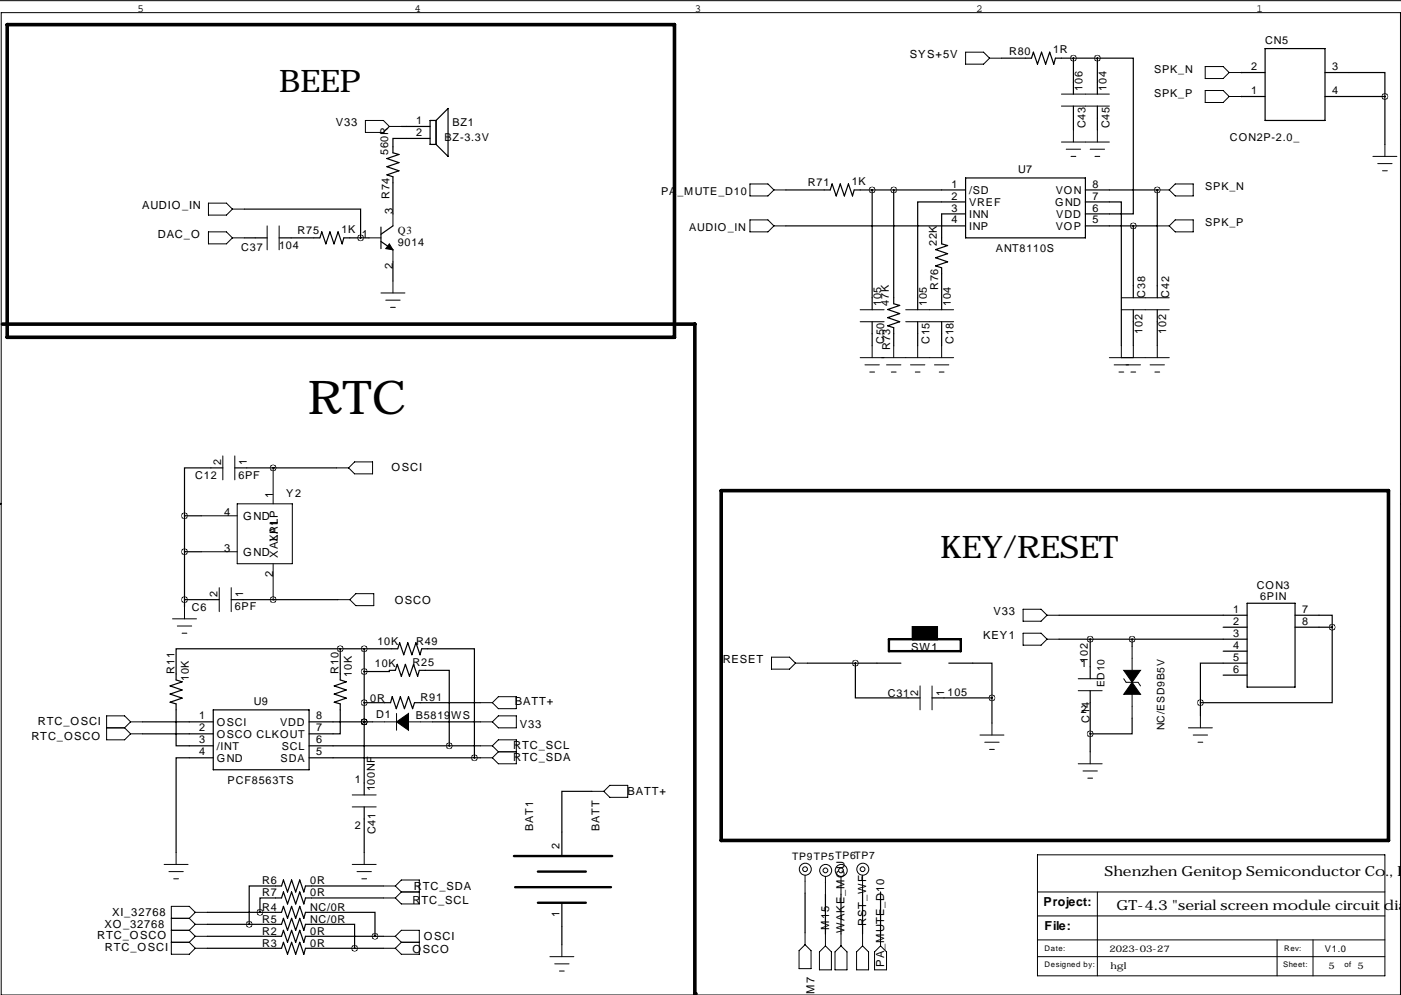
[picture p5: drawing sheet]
<svg xmlns="http://www.w3.org/2000/svg" width="297mm" height="211mm" viewBox="0 0 297 211" stroke-linecap="round" stroke-linejoin="round" font-family="sans-serif">
<g fill="none" stroke="#000" stroke-width=".21">
<path d="M0 .1h297.1M.3 2.7h296.6v208.3h-296.6zM204.7 11.1h3.8l1.3 1.2-1.3 1.3h-3.8zM209.8 12.3h2.5M225 20h10.2M255.5 14.1h3.8l1.3 1.3-1.3 1.3h-3.8zM255.5 19.2h3.8l1.3 1.3-1.3 1.2h-3.8zM260.6 15.4h2.5M77.5 25.5h3.8l1.2 1.3-1.2 1.3h-3.8zM82.5 26.8h2.6M159 39h3.8l1.3 1.3-1.3 1.2h-3.8zM225 22.5h10.2"/>
<path d="M225 30.1h10.2M226.1 31.6h3M227.1 33.2h1M227.6 27.6v2.5M231.1 31.6h3.1M232.2 33.2h1M232.7 27.6v2.5M260.6 20.5h2.5M291.1 33.2h5.1M292.1 34.7h3M293.1 36.2h1M293.6 30.6v2.6"/>
<path d="M44.2 49.2h3.8l1.3 1.2-1.3 1.3h-3.8zM44.2 43.1h3.8l1.3 1.2-1.3 1.3h-3.8zM49.3 50.4h2.5M49.3 44.3h2.5M56.6 47.9v5.1M59.2 47.9v5.1M78.2 50.4h2.6M83.3 45.4v2.5M83.3 53v2.5M83.3 59.6v2.5M159 46.6h3.8l1.3 1.3-1.3 1.3h-3.8zM164.1 40.3h2.5"/>
<path d="M164.1 47.9h2.5M245.4 40.3h2.5M245.4 47.9h2.5M247.9 47.9l1.3-1.3h3.8v2.6h-3.8zM247.9 40.3l1.3-1.3h3.8v2.5h-3.8zM80.8 62.1h5.1M81.8 63.6h3M82.8 65.2h1M182.4 68.2h5.1M182.4 65.7h5.1M182.4 75.8h19.8M183.4 77.4h3"/>
<path d="M184.4 78.9h1M184.9 73.3v2.5M188 77.4h3M189 78.9h1M189.5 73.3v2.5M192 68.2h10.2M192 65.7h10.2M193 77.4h3.1M194.1 78.9h1M194.6 73.3v2.5M198.1 77.4h3.1M199.1 78.9h1.1"/>
<path d="M199.6 73.3v2.5M235.2 75.8h12.7M236.2 77.4h5.6M237.2 78.9h1.1M237.7 65.7h10.2M237.7 63.1h10.2M237.7 73.3v2.5M239.8 78.9h1M240.3 73.3v2.5M243.8 77.4h3.1M244.9 78.9h1M245.4 73.3v2.5"/>
<path d="M47.2 96.7v5M49.8 96.7v5M57.9 99.2v7.6M71.4 99.2h2.5M75.2 97.9h3.8v2.6h-3.8l-1.3-1.3zM0 106.8h.3M0 106.7l.3 .1M.3 106.8l-.4 .2M42.7 117h7.6M42.7 109.4h7.6M50.3 106.8h11.7v12.7h-11.7zM57.9 119.5v7.6"/>
<path d="M296.9 106.8h.2M296.9 106.8l.2 .1M297.1 106.7l-.2 .1M36.6 131.2h5.1M37.6 132.7h3M38.6 134.3h1M39.1 128.7v2.5M46.5 124.6v5.1M49 124.6v5.1M71.6 127.1h2.6M75.4 125.9h3.8v2.5h-3.8l-1.2-1.3zM163.6 139.3h3.8l1.3 1.3-1.3 1.3h-3.8z"/>
<path d="M216.9 134.3h3.8l1.3 1.2-1.3 1.3h-3.8zM216.9 129.2h3.8l1.3 1.2-1.3 1.3h-3.8zM222 130.4h2.5M222 135.5h2.5M240 137v5.1M22.6 154.3h3.8M26.4 154.3l1.3 1.3M27.7 153h2.5M27.7 153l-1.3-1.2h-3.8v5.1h3.8l1.3-1.3M27.7 153l-1.3 1.3M27.7 155.6h2.5M79 153h5.1"/>
<path d="M84.1 151.3v3.5M86.6 153h5.1M101.9 153h2.5M101.9 149h2.5M101.9 158.1h2.5M104.4 158.1l1.3-1.2h3.8v5h-3.8l-1.3-1.2M104.4 158.1l1.3 1.3M105.7 151.8h3.8v2.5h-3.8l-1.3-1.3zM105.7 147.7h3.8v2.6h-3.8l-1.3-1.3zM105.7 159.4h3.8M105.7 159.4l-1.3 1.3M168.7 140.6h2.5"/>
<path d="M195.1 145.4v5.1M197.6 145.4v5.1M207.8 155.8h5.1M208.8 157.4h3M209.8 158.9h1M210.3 153.3v2.5M228.6 143.9h5.1M228.6 146.4h5.1M231.1 159.4v2.5M238.3 143.9l.5 .8h2.5l.5 .7M240 147.2v5.1M252 154.3h5"/>
<path d="M253 155.8h3M254 157.4h1M254.5 151.8v2.5M74.7 168.5h5.1M74.7 171.1h5.1M101.9 160.7h2.5M125.5 167.8h2.5M128 167.8l1.3-1.3h3.8v2.6h-3.8zM228.6 161.9h5.1M229.6 163.5h3.1M230.6 165h1M34.8 183.3h5.1"/>
<path d="M35.8 184.8h3.1M36.3 199.8h3.8M36.3 197.2h3.8M36.3 194.7h3.8M36.8 186.3h1M37.3 180.7v2.6M40.1 197.2l1.3 1.3M40.1 199.8l1.3 1.3M40.1 194.7l1.3 1.3M41.4 198.5h2.5M41.4 193.4l-1.3-1.2h-3.8v10.1h3.8l1.3-1.2M41.4 198.5l-1.3 1.3"/>
<path d="M41.4 196h2.5M41.4 196l-1.3 1.2M41.4 193.4h2.5M41.4 193.4l-1.3 1.3M74.7 183.3h5.1M75.7 184.8h3M76.7 186.3h1M77.2 180.7v2.6M81.3 198.5h2.5M81.3 187.8h2.5M81.3 190.4h2.5M83.8 198.5l1.3 1.3"/>
<path d="M83.8 187.8l1.3-1.2h3.8v5.1h-3.8l-1.3-1.3M83.8 198.5l1.3-1.3h3.8v5.1h-3.8l-1.3-1.2M83.8 187.8l1.3 1.3M85.1 189.1h3.8M85.1 199.8h3.8M85.1 199.8l-1.3 1.3M85.1 189.1l-1.3 1.3M170.7 185.6v3.8M170.7 197.8v2.5M175 185.8v3.8M175 198v2.5M178.3 185.8v3.8"/>
<path d="M178.3 198v2.5M182.9 185.6v3.8M182.9 198v2.5M186.7 198v2.5M220 199.3h73.6M220 194.2h73.6M220 181.2h73.6v25.7h-73.6zM220 189.1h73.6M232.7 189.1v17.8M270.8 199.3v7.6M278.4 199.3v7.6M41.4 201.1h2.5"/>
<path d="M81.3 201.1h2.5M116.6 202.8h5.1M117.6 204.4h3M118.6 205.9h1M119.1 200.3v2.5M169.4 201.6l1.3-1.3 1.3 1.3v3.8h-2.6zM175 200.5l1.3 1.3v3.8h-2.6v-3.8zM177 201.8l1.3-1.3 1.3 1.3v3.8h-2.6zM181.6 201.8l1.3-1.3 1.2 1.3v3.8h-2.5zM185.4 201.8l1.3-1.3 1.3 1.3v3.8h-2.6zM220 202.8h73.6"/>
<circle cx="170.7" cy="184.3" r=".51"/>
<circle cx="170.7" cy="184.3" r="1.27"/>
<circle cx="175" cy="184.5" r=".51"/>
<circle cx="175.1" cy="184.5" r="1.27"/>
<circle cx="178.3" cy="184.5" r=".51"/>
<circle cx="178.4" cy="184.5" r="1.27"/>
<circle cx="182.9" cy="184.3" r=".51"/>
<circle cx="182.9" cy="184.3" r="1.27"/>
</g>
<path d="M1.5 5.2h141.5v66.3h-141.5zM.5 68.7h146.8v142h.3M152.9 104h141.5v74.2h-141.5z" fill="none" stroke="#000" stroke-width=".76"/>
<path d="M188.5 135.5h15.2v2.6h-15.2zM109 181.5h20.8M109.2 188.1h20.3M114 191.4h10.2M114 184.8h10.2" fill="none" stroke="#000" stroke-width=".51"/>
<g fill="none" stroke="#000" stroke-width=".25">
<path d="M212.3 12.3h6.4l.4-1.2 .9 2.5 .8-2.5 .9 2.5 .9-2.5 .8 2.5 .4-1.3h8.9M227.6 12.3v7.7M232.7 12.3h7.6v33.1h-10.2M232.7 12.3v7.7M263.1 15.4h.1M263.1 15.4h5.1M268.2 10.3h12.7v15.2h-12.7zM280.9 15.4h12.7v5.1M85.1 26.8h6.1M91.2 29.4h-7.9v3l1.3 .4-2.6 .8 2.6 .9-2.6 .8 2.6 .9-2.6 .9 1.3 .4v7.9M92.5 25.5h-1.3v5.1h1.3M92.5 25.5v5.1"/>
<path d="M92.5 25.5l2.5-2.5v10.2l-2.5-2.6M204.7 37.7h25.4v12.7h-25.4zM227.6 22.5v5.1M232.7 22.5v5.1M263.1 20.5h.1M263.1 20.5h5.1M280.9 20.5h12.7M293.6 20.5v10.1M51.8 44.3h24.7v6.1M51.8 50.4h4.8M59.2 50.4h8.6l.4-1.2 .9 2.5 .9-2.5 .8 2.5 .9-2.5 .8 2.5 .4-1.3h5.3M80.8 51.2l2.5 1.8"/>
<path d="M80.8 48.1v4.6M83.3 55.5v4.1M83.3 47.9l-2.5 1.8M166.6 40.3h9.4l.4-1.3 .9 2.5 .9-2.5 .8 2.5 .9-2.5 .8 2.5 .4-1.2h23.6M166.6 47.9h38.1M184.9 40.3v25.4M189.5 40.3v24.1l1.3 .4-2.6 .8 2.6 .9-2.6 .8 2.6 .9-2.6 .9 1.3 .4v3.8M204.7 42.8h-10.1v22.9M204.7 45.4h-5.1v6.3l1.3 .4-2.5 .8 2.5 .9-2.5 .8 2.5 .9-2.5 .9 1.2 .4v8.9M230.1 42.8h7.6v30.5M230.1 40.3h15.3M230.1 47.9h15.3"/>
<path d="M240.3 47.9v15.2M245.4 40.3h.1M245.4 40.3v22.8M184.9 68.2v5.1M194.6 68.2v5.1M199.6 68.2v5.1M240.3 65.7v7.6M245.4 65.7v7.6M47.2 99.2h-8.1v10.2M49.8 99.2h21.6M57.9 99.2h.1M39.1 109.4h3.6"/>
<path d="M39.1 117h3.6M39.1 109.4v19.3M39.1 127.1h7.4M49 127.1h22.6M57.9 127.1h.1M72.1 137.6h-34.8v6.6l1.3 .4-2.5 .8 2.5 .9-2.5 .9 2.5 .8-2.5 .9 1.2 .3v8.9h7.9M72.1 137.6v6.6l1.3 .4-2.5 .8 2.5 .9-2.5 .9 2.5 .8-2.5 .9 1.2 .3v6.4h-6.6M72.1 137.6h12.2l.4-1.3 .9 2.5 .9-2.5 .8 2.5 .9-2.5 .9 2.5 .3-1.2h11.2v23.1M77.2 137.6v30.9M224.5 130.4h39.9M224.5 135.5h39.9M231.1 135.5v8.4"/>
<path d="M240 135.5v1.5M259.3 133h5.1M259.3 138.1h5.1M264.4 127.9h10.2v17.8h-10.2zM274.6 130.4h7.8v2.6M274.6 133h7.8M282.4 133v16h-27.9M30.2 153h15M30.2 155.6h15M45.2 150.5h20.3v12.7h-20.3zM65.5 153h13.5M65.5 158.1h36.4"/>
<path d="M77.2 153h.1M77.2 142.4h5.3v-.3h1.3l.4-1.2 .9 2.5 .9-2.5 .8 2.5 .9-2.5 .8 2.5 .4-1.3h6.3v16M77.2 149h5.6l.4-1.3 .8 2.6 .9-2.6 .9 2.6 .8-2.6 .9 2.6 .4-1.3h14M91.7 153h10.2M171.2 140.6h19.8M181.4 140.6v7.4h13.7M197.6 148h12.7M201.2 140.6h9.1v7.4M210.3 148v5.3M231.1 146.4v13M240 152.3v3.3h-8.9M254.5 149v2.8"/>
<path d="M259.3 143.1h5.1M264.4 140.6h-9.9v8.4M45.2 160.7h-7.9v20M65.5 160.7h36.4M77.2 171.1v9.6M125.5 167.8h-6.4v13.7M43.9 196h15.8l.4-1.3 .9 2.5 .8-2.5 .9 2.5 .9-2.5 .8 2.5 .4-1.2h10.4v5.1M43.9 193.4h15.8l.4-1.2 .9 2.5 .8-2.5 .9 2.5 .9-2.5 .8 2.5 .4-1.3h14.7v5.1M43.9 198.5h15.8l.4-1.3 .9 2.6 .8-2.6 .9 2.6 .9-2.6 .8 2.6 .4-1.3h16.5M81.3 190.4h-16.5l-.4 1.3-.8-2.6-.9 2.6-.9-2.6-.8 2.6-.9-2.6-.4 1.3h-4.6v3M81.3 187.8h-16.5l-.4 1.3-.8-2.5-.9 2.5-.9-2.5-.8 2.5-.9-2.5-.4 1.2h-6.9v8.2M119.1 191.4v8.9"/>
<path d="M170.7 189.4v8.4M175 189.6v8.4M178.3 189.6v8.4M182.9 189.4v8.6M186.7 189.1v8.9M43.9 201.1h15.8l.4-1.3 .9 2.5 .8-2.5 .9 2.5 .9-2.5 .8 2.5 .4-1.2h16.5"/>
</g>
<path d="M82.5 51.7l.8 1.3-1.5-.3zM84.1 153l2.5-1.7v3.5zM238.3 142.1h3.5l-1.8 2.6zM240 144.7l1.8 2.5h-3.5z" fill="#000" stroke="#000" stroke-width=".21"/>
<path d="M193.5 133h5.1v2.5h-5.1z" fill="#000" stroke="#000" stroke-width=".51"/>
<path d="M77.2 153a.05 .05 0 0 0 .1 0 .05 .05 0 0 0-.1 0zM77.2 153a.05 .05 0 0 0 .1 0 .05 .05 0 0 0-.1 0zM55.1 193.4a.05 .05 0 0 0 .1 0 .05 .05 0 0 0-.1 0zM52.8 196a.05 .05 0 0 0 .1 0 .05 .05 0 0 0-.1 0zM39.1 117a.05 .05 0 0 0 .1 0 .05 .05 0 0 0-.1 0zM39.1 109.4a.05 .05 0 0 0 .1 0 .05 .05 0 0 0-.1 0zM57.9 99.2a.05 .05 0 0 0 .1 0 .05 .05 0 0 0-.1 0zM39.1 127.1a.05 .05 0 0 0 .1 0 .05 .05 0 0 0-.1 0zM57.9 127.1a.05 .05 0 0 0 .1 0 .05 .05 0 0 0-.1 0zM77.2 149a.05 .05 0 0 0 .1 0 .05 .05 0 0 0-.1 0zM72.1 137.6a.05 .05 0 0 0 .1 0 .05 .05 0 0 0-.1 0zM95.2 158.1a.05 .05 0 0 0 .1 0 .05 .05 0 0 0-.1 0zM100.5 160.7a.05 .05 0 0 0 .1 0 .05 .05 0 0 0-.1 0zM77.2 137.6a.05 .05 0 0 0 .1 0 .05 .05 0 0 0-.1 0zM77.2 142.4a.05 .05 0 0 0 .1 0 .05 .05 0 0 0-.1 0zM75.1 201.1a.05 .05 0 0 0 .1 0 .05 .05 0 0 0-.1 0zM282.4 133a.05 .05 0 0 0 .1 0 .05 .05 0 0 0-.1 0zM254.5 149a.05 .05 0 0 0 .1 0 .05 .05 0 0 0-.1 0zM240 135.5a.05 .05 0 0 0 .1 0 .05 .05 0 0 0-.1 0zM231.1 135.5a.05 .05 0 0 0 .1 0 .05 .05 0 0 0-.1 0zM231.1 155.6a.05 .05 0 0 0 .1 0 .05 .05 0 0 0-.1 0zM181.3 140.6a.05 .05 0 0 0 .1 0 .05 .05 0 0 0-.1 0zM210.3 148a.05 .05 0 0 0 .1 0 .05 .05 0 0 0-.1 0zM240.2 47.9a.05 .05 0 0 0 .1 0 .05 .05 0 0 0-.1 0zM245.3 40.3a.05 .05 0 0 0 .1 0 .05 .05 0 0 0-.1 0zM232.6 12.3a.05 .05 0 0 0 .1 0 .05 .05 0 0 0-.1 0zM227.5 12.3a.05 .05 0 0 0 .1 0 .05 .05 0 0 0-.1 0zM293.6 20.5a.05 .05 0 0 0 .1 0 .05 .05 0 0 0-.1 0zM76.4 50.4a.05 .05 0 0 0 .1 0 .05 .05 0 0 0-.1 0zM189.4 40.3a.05 .05 0 0 0 .1 0 .05 .05 0 0 0-.1 0zM184.9 40.3a.05 .05 0 0 0 .1 0 .05 .05 0 0 0-.1 0z" fill="#000" stroke="#000" stroke-width="1.3"/>
<text font-size="9.9" x="65.3" y="87.8">RTC</text>
<g font-size="6.6">
<text x="59.2" y="19.4">BEEP</text>
<text x="199.4" y="118.3">KEY/RESET</text>
</g>
<g font-size="3">
<text x="234.2" y="185.8">Shenzhen Genitop Semiconductor Co., Lt</text>
<text x="236.7" y="192.9">GT-4.3 &quot;serial screen module circuit dia</text>
</g>
<g font-size="2.6">
<text x="221.2" y="192.2">Project:</text>
<text x="221.5" y="197.2">File:</text>
</g>
<g font-size="2.4">
<text x="192.9" y="12.3">SYS+5V</text>
<text x="71.2" y="26.8">V33</text>
<text x="30.2" y="44.3">AUDIO_IN</text>
<text x="83.3" y="45.4" transform="rotate(-90 83.3 45.4)">3</text>
<text x="33.4" y="50.4">DAC_O</text>
<text x="76.7" y="50.4">1</text>
<text x="83.3" y="57" transform="rotate(-90 83.3 57)">2</text>
<text x="83" y="100">OSCI</text>
<text x="57.9" y="105.6" transform="rotate(-90 57.9 105.6)">1</text>
<text x="47.5" y="109.4">4</text>
<text x="51.6" y="110.3">GND</text>
<text x="47.5" y="117">3</text>
<text x="51.6" y="118">GND</text>
<text x="58.9" y="118.3" transform="rotate(-90 58.9 118.3)">XALP1</text>
<text x="58.9" y="114.9" transform="rotate(-90 58.9 114.9)">XALP</text>
<text x="57.9" y="122.3" transform="rotate(-90 57.9 122.3)">2</text>
<text x="83.7" y="128.2">OSCO</text>
<text x="210.6" y="130.4">V33</text>
<text x="208.5" y="135.5">KEY1</text>
<text x="153.2" y="140.6">RESET</text>
<text x="193.2" y="138.1">SW1</text>
<text x="109.2" y="149.5">BATT+</text>
<text x="8" y="153.8">RTC_OSCI</text>
<text x="110.2" y="154.3">V33</text>
<text x="6.6" y="156.9">RTC_OSCO</text>
<text x="108.8" y="161.4">RTC_SDA</text>
<text x="108.8" y="158.9">RTC_SCL</text>
<text x="133.1" y="168.5">BATT+</text>
<text x="87.5" y="191.7">RTC_SCL</text>
<text x="87.7" y="188.6">RTC_SDA</text>
<text x="22.2" y="196.7">XO_32768</text>
<text x="23.8" y="194.2">XI_32768</text>
<text x="175.8" y="197.2" transform="rotate(-90 175.8 197.2)">M15</text>
<text x="179.1" y="197.9" transform="rotate(-90 179.1 197.9)">WAKE_MCU</text>
<text x="183.6" y="196.3" transform="rotate(-90 183.6 196.3)">RST_WF</text>
<text x="20.6" y="199">RTC_OSCO</text>
<text x="22.2" y="201.6">RTC_OSCI</text>
<text x="87.5" y="202.1">OSCO</text>
<text x="89.9" y="199.3">OSCI</text>
<text x="187.5" y="204.9" transform="rotate(-90 187.5 204.9)">PA_MUTE_D10</text>
<text x="172.7" y="210.7" transform="rotate(-90 172.7 210.7)">M7</text>
</g>
<g font-size="2.3">
<text x="29.2" y="2.5">5</text>
<text x="87.9" y="2.5">4</text>
<text x="147.3" y="2.5">3</text>
<text x="207" y="2.5">2</text>
<text x="266.4" y="2.5">1</text>
<text x="214" y="11.6">R80</text>
<text x="223.3" y="11.3">1R</text>
<text x="268.3" y="9.3">CN5</text>
<text x="244.7" y="15.4">SPK_N</text>
<text x="265.3" y="14.9">2</text>
<text x="282.4" y="14.9">3</text>
<text x="229.5" y="19.2" transform="rotate(-90 229.5 19.2)">106</text>
<text x="234.6" y="19.2" transform="rotate(-90 234.6 19.2)">104</text>
<text x="244.7" y="20.5">SPK_P</text>
<text x="265.3" y="20">1</text>
<text x="282.4" y="20">4</text>
<text x="88.2" y="26.3">1</text>
<text x="88.2" y="28.8">2</text>
<text x="94.3" y="30">BZ-3.3V</text>
<text x="95.9" y="26.8">BZ1</text>
<text x="230.1" y="27.2" transform="rotate(-90 230.1 27.2)">C43</text>
<text x="235.2" y="27.2" transform="rotate(-90 235.2 27.2)">C45</text>
<text x="260.8" y="30">CON2P-2.0_</text>
<text x="296.9" y="26.6">D</text>
<text x="82.3" y="32.9" transform="rotate(-90 82.3 32.9)">560R</text>
<text x="140.2" y="41.3">PA_MUTE_D10</text>
<text x="171.3" y="39.5">R71</text>
<text x="180.6" y="39.3">1K</text>
<text x="201.8" y="39.8">1</text>
<text x="205.5" y="41.2">/SD</text>
<text x="215.8" y="36.7">U7</text>
<text x="223.8" y="41.2">VON</text>
<text x="231.6" y="39.8">8</text>
<text x="255.5" y="40.3">SPK_N</text>
<text x="82.5" y="42.2" transform="rotate(-90 82.5 42.2)">R74</text>
<text x="201.8" y="42.3">2</text>
<text x="201.8" y="44.8">3</text>
<text x="201.8" y="47.4">4</text>
<text x="205.5" y="43.8">VREF</text>
<text x="205.5" y="46.3">INN</text>
<text x="223.7" y="43.8">GND</text>
<text x="224" y="46.3">VDD</text>
<text x="231.6" y="42.3">7</text>
<text x="231.6" y="44.8">6</text>
<text x="231.6" y="47.4">5</text>
<text x="255.5" y="47.9">SPK_P</text>
<text x="51.1" y="53.1">C37</text>
<text x="59.2" y="52.7">104</text>
<text x="63.1" y="49.7">R75</text>
<text x="72.4" y="49.4">1K</text>
<text x="84.3" y="49.7">Q3</text>
<text x="84.3" y="52.2">9014</text>
<text x="146.1" y="48.9">AUDIO_IN</text>
<text x="198.6" y="52.2" transform="rotate(-90 198.6 52.2)">22K</text>
<text x="205.5" y="48.9">INP</text>
<text x="211.2" y="53.4">ANT8110S</text>
<text x="223.8" y="48.9">VOP</text>
<text x="186.8" y="64.9" transform="rotate(-90 186.8 64.9)">105</text>
<text x="188.5" y="64.9" transform="rotate(-90 188.5 64.9)">47K</text>
<text x="196.5" y="64.9" transform="rotate(-90 196.5 64.9)">105</text>
<text x="198.9" y="61.5" transform="rotate(-90 198.9 61.5)">R76</text>
<text x="201.6" y="64.9" transform="rotate(-90 201.6 64.9)">104</text>
<text x="242.8" y="63.1" transform="rotate(-90 242.8 63.1)">C38</text>
<text x="247.9" y="63.1" transform="rotate(-90 247.9 63.1)">C42</text>
<text x="242.2" y="70.8" transform="rotate(-90 242.2 70.8)">102</text>
<text x="247.3" y="70.8" transform="rotate(-90 247.3 70.8)">102</text>
<text x="187.5" y="73" transform="rotate(-90 187.5 73)">C50</text>
<text x="188.7" y="74.2" transform="rotate(-90 188.7 74.2)">R73</text>
<text x="197.1" y="73" transform="rotate(-90 197.1 73)">C15</text>
<text x="202.2" y="73" transform="rotate(-90 202.2 73)">C18</text>
<text x="296.9" y="78.7">C</text>
<text x="41.4" y="101.6">C12</text>
<text x="46.9" y="98.7" transform="rotate(-90 46.9 98.7)">2</text>
<text x="50.5" y="101.5">6PF</text>
<text x="52.3" y="98.7" transform="rotate(-90 52.3 98.7)">1</text>
<text x="60.7" y="105.3">Y2</text>
<text x="266.4" y="124.9">CON3</text>
<text x="40.6" y="129.6">C6</text>
<text x="46.1" y="126.6" transform="rotate(-90 46.1 126.6)">2</text>
<text x="49.8" y="129.4">6PF</text>
<text x="51.6" y="126.6" transform="rotate(-90 51.6 126.6)">1</text>
<text x="261.4" y="129.9">1</text>
<text x="267.2" y="127.3">6PIN</text>
<text x="276.1" y="129.9">7</text>
<text x="80" y="136.8">10K</text>
<text x="88.2" y="136.8">R49</text>
<text x="261.4" y="132.5">2</text>
<text x="261.4" y="135">3</text>
<text x="261.4" y="137.6">4</text>
<text x="276.1" y="132.5">8</text>
<text x="296.9" y="134">B</text>
<text x="37" y="142.9" transform="rotate(-90 37 142.9)">R11</text>
<text x="71.8" y="142.9" transform="rotate(-90 71.8 142.9)">R10</text>
<text x="74.6" y="143.4" transform="rotate(-90 74.6 143.4)">10K</text>
<text x="79.5" y="141.4">10K</text>
<text x="87.5" y="141.1">R25</text>
<text x="229.2" y="141.4">1</text>
<text x="230.6" y="140.6" transform="rotate(-90 230.6 140.6)">102</text>
<text x="261.4" y="140.1">5</text>
<text x="261.4" y="142.6">6</text>
<text x="40" y="144.5" transform="rotate(-90 40 144.5)">10K</text>
<text x="53.8" y="149.5">U9</text>
<text x="78.5" y="148.9">0R</text>
<text x="89.2" y="148.6">R91</text>
<text x="188.2" y="147.9">C31</text>
<text x="194.7" y="147.5" transform="rotate(-90 194.7 147.5)">2</text>
<text x="200.2" y="147.5" transform="rotate(-90 200.2 147.5)">1</text>
<text x="200.9" y="147.5">105</text>
<text x="42.2" y="152.5">1</text>
<text x="42.2" y="155.1">2</text>
<text x="46" y="154">OSCI</text>
<text x="59.4" y="154">VDD</text>
<text x="67.1" y="152.5">8</text>
<text x="67.1" y="155.1">7</text>
<text x="79.8" y="152.3">D1</text>
<text x="88.1" y="152.5">B5819WS</text>
<text x="229.2" y="151.2">2</text>
<text x="231" y="153.3" transform="rotate(-90 231 153.3)">C14</text>
<text x="42.2" y="157.6">3</text>
<text x="42.2" y="160.2">4</text>
<text x="46" y="156.5">OSCO CLKOUT</text>
<text x="46" y="159.1">/INT</text>
<text x="46" y="161.6">GND</text>
<text x="59.5" y="161.6">SDA</text>
<text x="59.8" y="159.1">SCL</text>
<text x="67.1" y="157.6">6</text>
<text x="67.1" y="160.2">5</text>
<text x="48.3" y="166.1">PCF8563TS</text>
<text x="75.3" y="166">1</text>
<text x="79.5" y="167.8" transform="rotate(-90 79.5 167.8)">100NF</text>
<text x="75.3" y="175.8">2</text>
<text x="79.6" y="176.9" transform="rotate(-90 79.6 176.9)">C41</text>
<text x="113" y="176.2" transform="rotate(-90 113 176.2)">BAT1</text>
<text x="118.6" y="180" transform="rotate(-90 118.6 180)">2</text>
<text x="127.1" y="176.2" transform="rotate(-90 127.1 176.2)">BATT</text>
<text x="55.6" y="187.5">R6</text>
<text x="55.6" y="190">R7</text>
<text x="65.8" y="187.5">0R</text>
<text x="65.8" y="190">0R</text>
<text x="55.6" y="193.1">R4</text>
<text x="55.6" y="195.6">R5</text>
<text x="65.8" y="193.1">NC/0R</text>
<text x="65.8" y="195.6">NC/0R</text>
<text x="118.6" y="194.4" transform="rotate(-90 118.6 194.4)">1</text>
<text x="55.6" y="198.2">R2</text>
<text x="55.6" y="200.7">R3</text>
<text x="65.8" y="198.2">0R</text>
<text x="65.8" y="200.7">0R</text>
</g>
<g font-size="2.2">
<text x="234.2" y="145.7" transform="rotate(-90 234.2 145.7)">ED10</text>
<text x="246.9" y="154.9" transform="rotate(-90 246.9 154.9)">NC/ESD9B5V</text>
<text x="168" y="182.3">TP9TP5TP6TP7</text>
</g>
<g font-size="2">
<text x="235.2" y="201.8">2023-03-27</text>
<text x="280.9" y="201.8">V1.0</text>
<text x="235.5" y="205.4">hgl</text>
<text x="281.7" y="205.4">5</text>
<text x="287.8" y="205.4">5</text>
</g>
<g font-size="1.6">
<text x="221.5" y="201.6">Date:</text>
<text x="272.3" y="201.6">Rev:</text>
<text x="221.5" y="205.1">Designed by:</text>
<text x="272" y="205.1">Sheet:</text>
<text x="285" y="205.1">of</text>
</g>
</svg>
